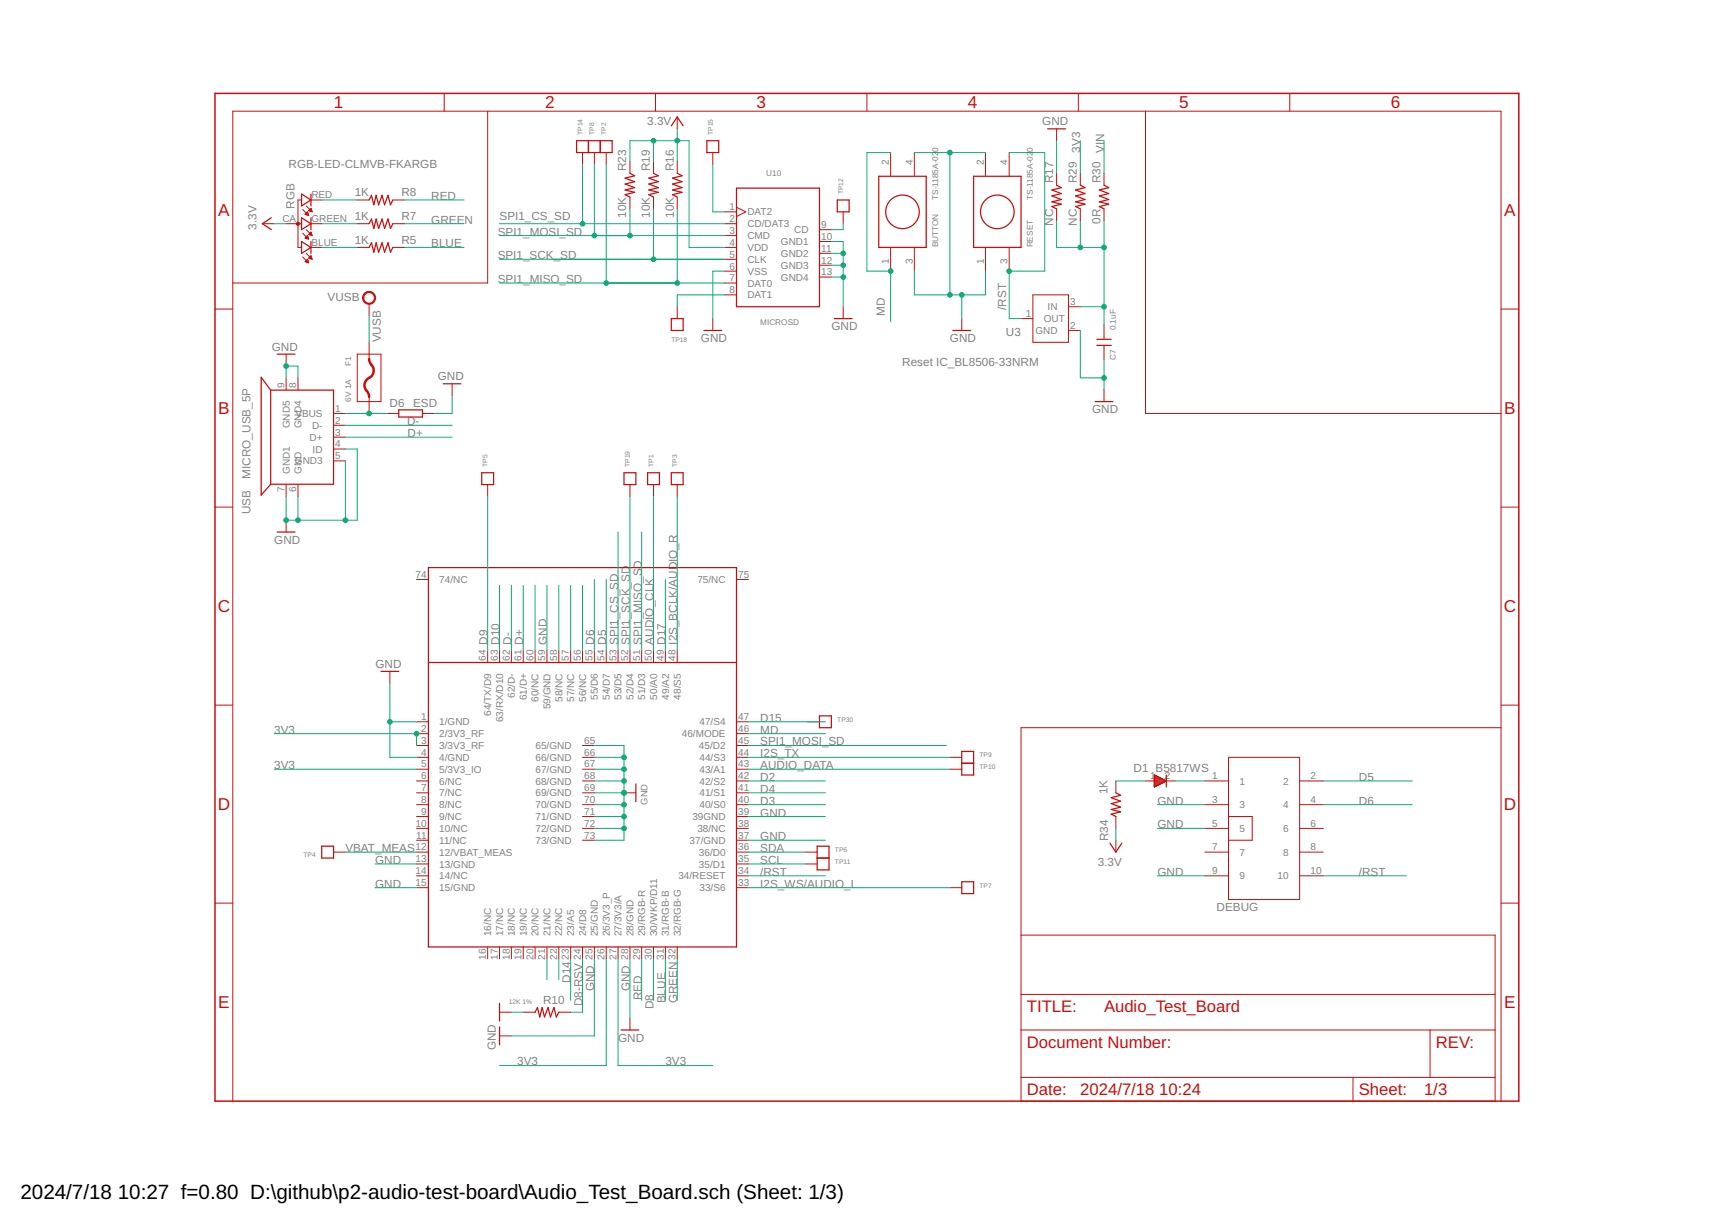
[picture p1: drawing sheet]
<svg xmlns="http://www.w3.org/2000/svg" width="297mm" height="210mm" viewBox="0 0 297 210" stroke-linecap="round" stroke-linejoin="round" font-family="sans-serif">
<g fill="none" stroke="#c90d0c" stroke-width=".17">
<path d="M76.1 16v3M83.6 19v29.5h-43.7M112.4 16v3M148.6 16v3M184.8 16v3M196.3 19v51.8h61M221.1 16v3M45 38.3h2M49 38.3h2.7M51.7 34.3h-.6v8.1h.6M51.9 35.9l.7 .7M51.9 40l.7 .7"/>
<path d="M52.3 36.7h.5M52.4 36.6h.4M52.5 35.3l.7 .7M52.5 39.3l.7 .8M52.5 36.8h.4M52.5 36.5h.3M52.6 36.4h.1M52.7 36.3h.1M52.7 36.3l.2 .6-.6-.2zM52.8 36.9h.1M52.9 36.1l.4-.4 .2 .6zM52.9 36.1h.5"/>
<path d="M53 36.2h.5M53 36h.4M53.1 34.3h2M53.1 38.3h2M53.1 35.9h.3M53.1 39.9h.3M53.2 35.8h.1M53.2 39.8h.1M53.3 36.2h.2M61.2 34.3h2.1M61.2 38.3h2.1M67.3 34.3h2.1"/>
<path d="M67.3 38.3h2.1M99.8 26.1v2.1M101.9 26.1v2.1M103.9 26.1v2.1M108 27.7v2M108 33.8v2M112 27.7v2M112 33.8v2M116.1 20v2.1M116.1 27.7v2M116.1 33.8v2M122.2 26.1v2.1"/>
<path d="M124.2 38.3h2M124.2 36.3h2M126.2 35.5l1.6 .8-1.6 .8M140.5 39.3h2M144.5 36.3v2M152.7 26.1v4.1M156.7 26.1v4.1M168.9 26.1v4.1M173 26.1v4.1M181.1 22.1v2M181.1 29.7v2M181.1 35.8v2"/>
<path d="M185.2 29.7v2M185.2 35.8v2M189.2 29.7v2M189.2 35.8v2M36.9 53h3M51.9 44l.7 .7M52.3 40.8l.4-.4 .2 .6zM52.3 44.8l.4-.4 .2 .6zM52.3 40.7h.5M52.3 44.8h.5M52.4 40.7h.4M52.4 44.7h.4"/>
<path d="M52.5 44.9h.4M52.5 40.8h.4M52.5 43.4l.7 .7M52.5 40.6h.3M52.5 44.6h.3M52.6 40.5h.1M52.6 44.5h.1M52.7 40.4h.1M52.7 44.4h.1M52.7 45h.2M52.7 40.9h.2M52.9 40.2l.4-.4 .2 .6z"/>
<path d="M53 40.1h.4M53 44.2h.4M53 44.3h.4M53 40.2h.4M53 40h.4M53 44.1h.4M53.1 42.4h2M53.1 44h.3M53.2 43.9h.1M53.3 44.3h.2M53.3 40.3h.2M53.3 43.8l.2 .6-.6-.2z"/>
<path d="M61.2 42.4h2.1M63.3 52v2.1M63.3 58.7v2.8M67.3 42.4h2.1M116.1 52.6v2M122.2 54.6v2M124.2 48.5h2M124.2 42.4h2M124.2 40.4h2M124.2 44.4h2M124.2 46.5h2M124.2 50.5h2"/>
<path d="M140.5 41.4h2M140.5 43.4h2M140.5 45.4h2M140.5 47.5h2M144.5 52.6v2M152.7 42.4v4.1M156.7 42.4v4.1M164.8 54.6v2M168.9 42.4v4.1M173 42.4v4.1M175 54.6h2M177 50.5h6.1v8.2h-6.1z"/>
<path d="M183.1 56.6h2.1M183.1 52.6h2.1M189.2 55.6v2.5M189.2 59.2v2.5M257.3 53h3M49 60.7v2M49 64.7v2.1M51.1 64.7v2.1M57.2 70.8h2M57.2 74.9h2M57.2 76.9h2M57.2 79h2"/>
<path d="M57.2 72.9h2M61.2 60.7h4.1v8.1h-4.1zM63.3 68v2.8M66.3 70.8h2M72.4 70.8h2M77.5 65.8v2M189.2 66.8v2M36.9 86.9h3M49 83v2.1M49 89.1v2.1M51.1 83v2.1M71.4 99.3h2"/>
<path d="M83.6 83v2.1M108 83v2.1M112 83v2.1M116.1 83v2.1M126.2 99.3h2.1M257.3 86.9h3M66.8 115v2.1M83.6 111.5v2M85.6 111.5v2M87.7 111.5v2M89.7 111.5v2M91.7 111.5v2"/>
<path d="M93.7 111.5v2M95.8 111.5v2M97.8 111.5v2M99.8 111.5v2M101.9 111.5v2M103.9 111.5v2M105.9 111.5v2M108 111.5v2M110 111.5v2M112 111.5v2M114 111.5v2M116.1 111.5v2"/>
<path d="M36.9 120.8h3M71.4 137.9h2M71.4 133.8h2M71.4 129.8h2M71.4 139.9h2M71.4 123.7h2M71.4 125.7h2M71.4 127.7h2M71.4 131.8h2M71.4 135.8h2M99.8 137.9h2.1M99.8 133.8h2.1"/>
<path d="M99.8 129.8h2.1M99.8 139.9h2.1M99.8 127.7h2.1M99.8 131.8h2.1M99.8 135.8h2.1M107 135.8h2M126.2 137.9h2.1M126.2 133.8h2.1M126.2 129.8h2.1M126.2 139.9h2.1M126.2 123.7h2.1M126.2 125.7h2.1"/>
<path d="M126.2 127.7h2.1M126.2 131.8h2.1M126.2 135.8h2.1M138.4 123.7h2.1M162.8 129.8h2M162.8 131.8h2M191.3 133.8v2M191.3 139.9v2M196.3 133.8h2.1M199.4 133.8h2M206.5 137.9h4.1M206.5 133.8h4.1"/>
<path d="M210.6 129.8h12.2v24.3h-12.2zM210.6 139.9h4v4.1h-4M222.8 137.9h4M222.8 133.8h4M257.3 124.7h-82.3v64h81.3v-28.5h-81.3M257.3 120.8h3M36.9 154.7h3M57.2 146h2M71.4 141.9h2M71.4 146h2M71.4 150.1h2M71.4 144h2"/>
<path d="M71.4 148h2M71.4 152.1h2M99.8 141.9h2.1M99.8 144h2.1M126.2 141.9h2.1M126.2 146h2.1M126.2 150.1h2.1M126.2 144h2.1M126.2 148h2.1M126.2 152.1h2.1M138 146h2.1M138 148h2.1"/>
<path d="M162.8 152.1h2M191.3 144v2M206.5 141.9h4.1M206.5 146h4.1M206.5 150.1h4.1M222.8 141.9h4M222.8 146h4M222.8 150.1h4M257.3 154.7h3M83.6 162.3v2M85.6 162.3v2M85.6 177.5h2.1"/>
<path d="M85.6 173.4h2.1M87.7 162.3v2M89.7 162.3v2M89.7 173.4h2M91.7 162.3v2M93.7 162.3v2M95.8 162.3v2M95.8 173.4h2M97.8 162.3v2M99.8 162.3v2M101.9 162.3v2M103.9 162.3v2"/>
<path d="M105.9 162.3v2M108 162.3v2M108 174.5v2M110 162.3v2M112 162.3v2M114 162.3v2M116.1 162.3v2M175 176.5h81.3M175 170.4h81.3M245.1 176.5v8.1M39.9 188.7v-169.7h217.4v169.7M175 184.6h81.3"/>
<path d="M231.9 184.6v4.1"/>
</g>
<path d="M36.9 16h223.4v172.7h-223.4z" fill="none" stroke="#c90d0c" stroke-width=".25"/>
<g fill="none" stroke="#c90d0c" stroke-width=".21">
<path d="M46.5 37.3l-1.5 1 1.5 1M51.7 33.3l1.6 1-1.6 1zM51.7 37.3l1.6 1-1.6 1zM53.3 33.3v2M53.3 37.3v2M63.3 34.3l.4-.8 .4 1.6 .4-1.6 .4 1.6 .6-1.6 .4 1.6 .6-1.6 .4 1.6 .4-.8M63.3 38.3l.4-.8 .4 1.7 .4-1.7 .4 1.7 .6-1.7 .4 1.7 .6-1.7 .4 1.7 .4-.9M98.8 24.1h6.1v2h-6.1zM100.9 24.1v2M102.9 24.1v2M108 29.7l.8 .4-1.7 .4 1.7 .6-1.7 .4 1.7 .7-1.7 .4 1.7 .4-1.7 .4 .9 .4M112 29.7l.8 .4-1.6 .4 1.6 .6-1.6 .4 1.6 .7-1.6 .4 1.6 .4-1.6 .4 .8 .4"/>
<path d="M115.1 21.6l1-1.6 1 1.6M116.1 29.7l.8 .4-1.6 .4 1.6 .6-1.6 .4 1.6 .7-1.6 .4 1.6 .4-1.6 .4 .8 .4M121.2 24.1h2v2h-2zM126.2 32.2h14.3v20.4h-14.3zM143.5 34.3h2v2h-2zM150.6 30.2h8.1v12.2h-8.1zM166.9 30.2h8.1v12.2h-8.1zM179.6 22.1h3M181.1 31.7l.8 .5-1.6 .4 1.6 .6-1.6 .4 1.6 .6-1.6 .4 1.6 .4-1.6 .4 .8 .4M185.2 31.7l.8 .5-1.6 .4 1.6 .6-1.6 .4 1.6 .6-1.6 .4 1.6 .4-1.6 .4 .8 .4M189.2 31.7l.8 .5-1.6 .4 1.6 .6-1.6 .4 1.6 .6-1.6 .4 1.6 .4-1.6 .4 .8 .4M51.7 41.4l1.6 1-1.6 1z"/>
<path d="M53.3 41.4v2M63.3 42.4l.4-.8 .4 1.6 .4-1.6 .4 1.6 .6-1.6 .4 1.6 .6-1.6 .4 1.6 .4-.8M115.1 54.6h2v2h-2zM120.6 56.6h3.1M143 54.6h3M163.3 56.6h3.1M188 58.1h2.5M188 59.2h2.5M46.4 66.8h10.8v16.2h-10.8M46.4 66.8v16.2M46.4 66.8l-1.6-2.2v20.2l1.6-1.8M47.5 60.7h3.1"/>
<path d="M68.3 70.2h4.1v1.3h-4.1zM76 65.8h3M187.7 68.8h3.1M47.5 91.2h3.1M73.4 97.3h52.8v65h-52.8zM82.6 81h2v2h-2zM107 81h2v2h-2zM111 81h2v2h-2zM115.1 81h2v2h-2zM65.3 115h3M73.4 113.5h52.8M109 134.3v3.1"/>
<path d="M140.5 122.7h2v2h-2zM164.8 128.8h2.1v4h-2.1zM164.8 130.8h2.1M191.3 135.8l.8 .5-1.6 .4 1.6 .6-1.6 .4 1.6 .6-1.6 .4 1.6 .4-1.6 .4 .8 .4M197.9 132.8l2 1-2 1zM197.9 134.7h.3M197.9 134.5h.6M197.9 134.3h1M197.9 134.2h1.3M197.9 134h1.7M197.9 133.8h2M197.9 133.6h1.7"/>
<path d="M197.9 133.5h1.3M197.9 133.3h1M197.9 133.1h.6M197.9 133h.3M199.9 132.8v2M55.1 145h2.1v2h-2.1zM140.1 147h2M140.1 145h2v4.1h-2zM164.8 151.1h2.1v2h-2.1zM190.2 144.5l1.1 1.5 1-1.5M85.6 171.9v3.1M85.6 176v3"/>
<path d="M91.7 173.4l.4-.8 .4 1.7 .4-1.7 .4 1.7 .6-1.7 .4 1.7 .7-1.7 .4 1.7 .4-.9M106.4 176.5h3.1"/>
<circle cx="154.7" cy="36.3" r="2.88"/>
<circle cx="170.9" cy="36.3" r="2.88"/>
</g>
<g fill="#c90d0c" stroke="#c90d0c" stroke-width=".17">
<path d="M50.9 38.2l.3-.1 .1 .3-.3 .2-.2-.3h.3h-.3z" fill-rule="evenodd"/>
<path d="M50.9 38.2l.3-.1 .1 .3-.3 .2-.2-.3h.3h-.3z" fill-rule="evenodd"/>
<path d="M62.5 50.2a1.11 1.11 0 0 1 1.7 .3 1.11 1.11 0 0 1-.7 1.6 1.11 1.11 0 0 1-1.4-1.1h.3a.92 .92 0 0 1 1.3-.7 .92 .92 0 0 1 .1 1.5 .92 .92 0 0 1-1.4-.5v-.3h-.3l.1-.3z" fill-rule="evenodd"/>
</g>
<path d="M63.3 61.5l.2 .8a1.52 1.52 0 0 1-.5 2.6 1.46 1.46 0 0 0 0 2.3l.3 .8" fill="none" stroke="#c90d0c" stroke-width=".42"/>
<g fill="none" stroke="#0dab76" stroke-width=".17">
<path d="M47 38.3h2M55.1 38.3h6.1M55.1 34.3h6.1M69.4 38.3h10.1M69.4 34.3h10.1M85.6 38.3h38.6M99.8 28.2v10.1M101.9 28.2v12.2M103.9 28.2v20.3M108 27.7v-3.6h10.1v18.3h6.1M108 35.8v4.6M112 24.1v3.6"/>
<path d="M112 35.8v8.6M116.1 22.1v5.6M116.1 35.8v12.7M122.2 28.2v8.1h2M144.5 38.3v1h-2M152.7 26.1h-4.1v20.4h4.1v8.6M156.7 26.1h12.2M162.8 26.1v24.4M173 26.1h6.1v20.4h-6.1v8.1h2M181.1 24.1v5.6M181.1 37.8v4.6h8.1M185.2 24.1v5.6"/>
<path d="M185.2 37.8v4.6M189.2 24.1v5.6M189.2 37.8v17.8M55.1 42.4h6.1M63.3 54.1v4.6M69.4 42.4h10.1M85.6 40.4h38.6M85.6 44.4h38.6M85.6 48.5h38.6M124.2 50.5h-8.1v2.1M124.2 46.5h-2v8.1M142.5 41.4h2v11.2"/>
<path d="M142.5 43.4h2M142.5 45.4h2M142.5 47.5h2M156.7 46.5v4h12.2v-4M164.8 50.5v4.1M185.2 56.6v8.1h4M185.2 52.6h4M49 64.7v-2h2.1v2M59.2 76.9h2v12.2h-12.2v-4M59.2 79v10.1M59.2 70.8h7.1M59.2 72.9h18.3"/>
<path d="M59.2 74.9h18.3M77.5 67.8v3h-3.1M189.2 61.7v5.1M51.1 85.1v4M83.6 85.1v26.4M101.9 99.3v12.2M103.9 99.3v12.2M105.9 91.2v20.3M108 85.1v26.4M110 91.2v20.3M112 85.1v26.4M114 99.3v12.2"/>
<path d="M116.1 85.1v26.4M66.8 117.1v12.7h4.6M85.6 100.3v11.2M87.7 100.3v11.2M89.7 100.3v11.2M91.7 100.3v11.2M93.7 100.3v11.2M95.8 100.3v11.2M97.8 100.3v11.2M99.8 100.3v11.2M47 131.8h24.4M47 125.7h24.4v2"/>
<path d="M66.8 123.7h4.6M101.9 137.9h5.1M101.9 127.7h5.1v16.3h-5.1M101.9 129.8h5.1M101.9 131.8h5.1M101.9 133.8h5.1M101.9 135.8h5.1M101.9 139.9h5.1M128.3 137.9h13.2M128.3 127.7h33.9M128.3 129.8h34.5M128.3 131.8h34.5"/>
<path d="M128.3 133.8h13.2M128.3 135.8h13.2M128.3 139.9h13.2M128.3 123.7h13.2M128.3 125.7h13.2M191.3 133.8h5M198.4 137.9h8.1M201.4 133.8h5.1M226.8 137.9h15.3M226.8 133.8h15.3M59.2 146h12.2M64.3 148h7.1"/>
<path d="M64.3 152.1h7.1M101.9 141.9h5.1M128.3 150.1h13.2M128.3 144h13.2M128.3 148h9.7M128.3 152.1h34.5M128.3 146h9.7M191.3 141.9v2.1M198.4 141.9h8.1M198.4 150.1h8.1M226.8 150.1h14.2M87.7 173.4h2"/>
<path d="M93.7 164.3v3.6M95.8 164.3v3.6M97.8 164.3v7.1M99.8 164.3v9.1h-2M101.9 164.3v13.2h-14.2M103.9 164.3v18.3h-18.3M105.9 164.3v18.3h16.3M108 164.3v10.2M110 164.3v7.1M112 164.3v7.1M114 164.3v7.1M116.1 164.3v7.1"/>
</g>
<g fill="#0dab76" stroke="#0dab76" stroke-width=".17">
<circle cx="164.8" cy="50.5" r=".4"/>
<circle cx="162.8" cy="50.5" r=".4"/>
<circle cx="162.8" cy="26.1" r=".4"/>
<circle cx="107" cy="129.8" r=".4"/>
<circle cx="107" cy="131.8" r=".4"/>
<circle cx="107" cy="133.8" r=".4"/>
<circle cx="107" cy="135.8" r=".4"/>
<circle cx="107" cy="137.9" r=".4"/>
<circle cx="107" cy="139.9" r=".4"/>
<circle cx="107" cy="141.9" r=".4"/>
<circle cx="66.8" cy="123.7" r=".4"/>
<circle cx="189.2" cy="64.7" r=".4"/>
<circle cx="49" cy="89.1" r=".4"/>
<circle cx="51.1" cy="89.1" r=".4"/>
<circle cx="59.2" cy="89.1" r=".4"/>
<circle cx="49" cy="62.7" r=".4"/>
<circle cx="144.5" cy="43.4" r=".4"/>
<circle cx="144.5" cy="45.4" r=".4"/>
<circle cx="144.5" cy="47.5" r=".4"/>
<circle cx="99.8" cy="38.3" r=".4"/>
<circle cx="108" cy="40.4" r=".4"/>
<circle cx="101.9" cy="40.4" r=".4"/>
<circle cx="112" cy="44.4" r=".4"/>
<circle cx="152.7" cy="46.5" r=".4"/>
<circle cx="116.1" cy="48.5" r=".4"/>
<circle cx="103.9" cy="48.5" r=".4"/>
<circle cx="173" cy="46.5" r=".4"/>
<circle cx="185.2" cy="42.4" r=".4"/>
<circle cx="189.2" cy="42.4" r=".4"/>
<circle cx="189.2" cy="52.6" r=".4"/>
<circle cx="116.1" cy="24.1" r=".4"/>
<circle cx="112" cy="24.1" r=".4"/>
<circle cx="71.4" cy="125.7" r=".4"/>
<circle cx="63.3" cy="70.8" r=".4"/>
</g>
<g font-size="3.5">
<text x="3.5" y="205.4">2024/7/18</text>
<text x="20.2" y="205.4">10:27 f=0.80 D:\github\p2-audio-test-board\Audio_Test_Board.sch (Sheet: 1/3)</text>
</g>
<g font-size="2.9" fill="#c90d0c">
<text x="57.2" y="18.6">1</text>
<text x="93.4" y="18.6">2</text>
<text x="129.7" y="18.6">3</text>
<text x="165.9" y="18.6">4</text>
<text x="202.1" y="18.6">5</text>
<text x="238.4" y="18.6">6</text>
<text x="37.4" y="37">A</text>
<text x="257.8" y="37">A</text>
<text x="37.4" y="71">B</text>
<text x="257.8" y="71">B</text>
<text x="37.3" y="104.9">C</text>
<text x="257.8" y="104.9">C</text>
<text x="37.3" y="138.8">D</text>
<text x="257.8" y="138.8">D</text>
<text x="37.4" y="172.8">E</text>
<text x="176" y="173.4">TITLE:</text>
<text x="189.2" y="173.4">Audio_Test_Board</text>
<text x="257.8" y="172.8">E</text>
<text x="176" y="179.5">Document Number:</text>
<text x="246.1" y="179.5">REV:</text>
<text x="176" y="187.7">Date:</text>
<text x="185.2" y="187.7">2024/7/18</text>
<text x="198.7" y="187.7">10:24</text>
<text x="232.9" y="187.7">Sheet:</text>
<text x="244.1" y="187.7">1/3</text>
</g>
<g font-size="2" fill="#808080">
<text x="110.9" y="21.5">3.3V</text>
<text x="178.6" y="21.5">GND</text>
<text x="49.4" y="28.8">RGB-LED-CLMVB-FKARGB</text>
<text x="107.3" y="29.3" transform="rotate(-90 107.3 29.3)">R23</text>
<text x="111.4" y="29.3" transform="rotate(-90 111.4 29.3)">R19</text>
<text x="115.5" y="29.3" transform="rotate(-90 115.5 29.3)">R16</text>
<text x="185.2" y="26.2" transform="rotate(-90 185.2 26.2)">3V3</text>
<text x="189.2" y="26.2" transform="rotate(-90 189.2 26.2)">VIN</text>
<text x="50.5" y="35.8" transform="rotate(-90 50.5 35.8)">RGB</text>
<text x="60.8" y="33.7">1K</text>
<text x="68.8" y="33.7">R8</text>
<text x="73.9" y="34.3">RED</text>
<text x="180.5" y="31.4" transform="rotate(-90 180.5 31.4)">R17</text>
<text x="184.6" y="31.4" transform="rotate(-90 184.6 31.4)">R29</text>
<text x="188.6" y="31.4" transform="rotate(-90 188.6 31.4)">R30</text>
<text x="44" y="39.4" transform="rotate(-90 44 39.4)">3.3V</text>
<text x="60.8" y="37.7">1K</text>
<text x="60.8" y="41.8">1K</text>
<text x="68.8" y="37.7">R7</text>
<text x="68.8" y="41.8">R5</text>
<text x="73.9" y="38.3">GREEN</text>
<text x="85.3" y="40.4">SPI1_MOSI_SD</text>
<text x="85.6" y="37.7">SPI1_CS_SD</text>
<text x="107.3" y="37.3" transform="rotate(-90 107.3 37.3)">10K</text>
<text x="111.4" y="37.3" transform="rotate(-90 111.4 37.3)">10K</text>
<text x="115.5" y="37.3" transform="rotate(-90 115.5 37.3)">10K</text>
<text x="180.5" y="38.7" transform="rotate(-90 180.5 38.7)">NC</text>
<text x="184.6" y="38.7" transform="rotate(-90 184.6 38.7)">NC</text>
<text x="188.6" y="38.4" transform="rotate(-90 188.6 38.4)">0R</text>
<text x="73.9" y="42.4">BLUE</text>
<text x="85.3" y="44.4">SPI1_SCK_SD</text>
<text x="56.2" y="51.5">VUSB</text>
<text x="85.3" y="48.5">SPI1_MISO_SD</text>
<text x="172.5" y="53.1" transform="rotate(-90 172.5 53.1)">/RST</text>
<text x="65.3" y="58.7" transform="rotate(-90 65.3 58.7)">VUSB</text>
<text x="120.2" y="58.7">GND</text>
<text x="142.5" y="56.6">GND</text>
<text x="151.6" y="54.1" transform="rotate(-90 151.6 54.1)">MD</text>
<text x="162.8" y="58.7">GND</text>
<text x="172.4" y="57.6">U3</text>
<text x="46.6" y="60.1">GND</text>
<text x="75" y="65.2">GND</text>
<text x="154.6" y="62.7">Reset IC_BL8506-33NRM</text>
<text x="66.8" y="69.7">D6</text>
<text x="70.8" y="69.7">ESD</text>
<text x="187.2" y="70.8">GND</text>
<text x="69.8" y="72.9">D-</text>
<text x="69.9" y="74.9">D+</text>
<text x="42.9" y="82" transform="rotate(-90 42.9 82)">MICRO_USB_5P</text>
<text x="42.9" y="88.1" transform="rotate(-90 42.9 88.1)">USB</text>
<text x="47" y="93.2">GND</text>
<text x="83.6" y="110.5" transform="rotate(-90 83.6 110.5)">D9</text>
<text x="85.6" y="110.5" transform="rotate(-90 85.6 110.5)">D10</text>
<text x="87.6" y="110.5" transform="rotate(-90 87.6 110.5)">D-</text>
<text x="89.7" y="110.5" transform="rotate(-90 89.7 110.5)">D+</text>
<text x="93.7" y="110.5" transform="rotate(-90 93.7 110.5)">GND</text>
<text x="101.9" y="110.5" transform="rotate(-90 101.9 110.5)">D6</text>
<text x="103.9" y="110.5" transform="rotate(-90 103.9 110.5)">D5</text>
<text x="105.9" y="110.5" transform="rotate(-90 105.9 110.5)">SPI1_CS_SD</text>
<text x="108" y="110.5" transform="rotate(-90 108 110.5)">SPI1_SCK_SD</text>
<text x="110" y="110.5" transform="rotate(-90 110 110.5)">SPI1_MISO_SD</text>
<text x="112" y="110.5" transform="rotate(-90 112 110.5)">AUDIO_CLK</text>
<text x="114.1" y="110.5" transform="rotate(-90 114.1 110.5)">D17</text>
<text x="116.1" y="110.5" transform="rotate(-90 116.1 110.5)">I2S_BCLK/AUDIO_R</text>
<text x="64.4" y="114.4">GND</text>
<text x="47" y="125.7">3V3</text>
<text x="130.3" y="125.7">MD</text>
<text x="130.3" y="123.7">D15</text>
<text x="47" y="131.8">3V3</text>
<text x="130.3" y="127.7">SPI1_MOSI_SD</text>
<text x="130.3" y="131.8">AUDIO_DATA</text>
<text x="130.3" y="129.8">I2S_TX</text>
<text x="130.3" y="133.8">D2</text>
<text x="130.3" y="137.9">D3</text>
<text x="130.3" y="135.9">D4</text>
<text x="189.8" y="136.1" transform="rotate(-90 189.8 136.1)">1K</text>
<text x="194.3" y="132.2">D1 B5817WS</text>
<text x="198.4" y="137.9">GND</text>
<text x="232.9" y="137.9">D6</text>
<text x="232.9" y="133.8">D5</text>
<text x="130.3" y="139.9">GND</text>
<text x="130.3" y="144">GND</text>
<text x="198.4" y="142">GND</text>
<text x="59.2" y="146">VBAT_MEAS</text>
<text x="64.3" y="148">GND</text>
<text x="130.3" y="148">SCL</text>
<text x="130.3" y="146">SDA</text>
<text x="188.1" y="148.4">3.3V</text>
<text x="189.9" y="144.1" transform="rotate(-90 189.9 144.1)">R34</text>
<text x="64.3" y="152.1">GND</text>
<text x="130.3" y="150.1">/RST</text>
<text x="130.3" y="152.1">I2S_WS/AUDIO_L</text>
<text x="198.4" y="150.1">GND</text>
<text x="232.9" y="150.1">/RST</text>
<text x="208.5" y="156.2">DEBUG</text>
<text x="93.1" y="172">R10</text>
<text x="97.8" y="168.4" transform="rotate(-90 97.8 168.4)">D14</text>
<text x="99.8" y="172.4" transform="rotate(-90 99.8 172.4)">D8-RSV</text>
<text x="101.9" y="169.9" transform="rotate(-90 101.9 169.9)">GND</text>
<text x="108" y="169.9" transform="rotate(-90 108 169.9)">GND</text>
<text x="110" y="171.4" transform="rotate(-90 110 171.4)">RED</text>
<text x="112" y="172.9" transform="rotate(-90 112 172.9)">D8</text>
<text x="114.1" y="171.9" transform="rotate(-90 114.1 171.9)">BLUE</text>
<text x="116.1" y="171.9" transform="rotate(-90 116.1 171.9)">GREEN</text>
<text x="85" y="180" transform="rotate(-90 85 180)">GND</text>
<text x="105.9" y="178.5">GND</text>
<text x="88.7" y="182.5">3V3</text>
<text x="114.1" y="182.5">3V3</text>
</g>
<g font-size="1.7" fill="#808080">
<text x="152.4" y="28.3" transform="rotate(-90 152.4 28.3)">2</text>
<text x="156.4" y="28.3" transform="rotate(-90 156.4 28.3)">4</text>
<text x="168.6" y="28.3" transform="rotate(-90 168.6 28.3)">2</text>
<text x="172.7" y="28.3" transform="rotate(-90 172.7 28.3)">4</text>
<text x="53.4" y="34">RED</text>
<text x="48.4" y="38.1">CA</text>
<text x="53.4" y="38.1">GREEN</text>
<text x="125" y="36">1</text>
<text x="125" y="38.1">2</text>
<text x="125" y="40.1">3</text>
<text x="128.1" y="36.9">DAT2</text>
<text x="128.1" y="38.9">CD/DAT3</text>
<text x="128.1" y="41">CMD</text>
<text x="136.1" y="40">CD</text>
<text x="140.8" y="39.1">9</text>
<text x="140.8" y="41.1">10</text>
<text x="53.4" y="42.1">BLUE</text>
<text x="125" y="44.2">5</text>
<text x="125" y="46.2">6</text>
<text x="125" y="42.1">4</text>
<text x="128.1" y="45">CLK</text>
<text x="128.1" y="47.1">VSS</text>
<text x="128.1" y="43">VDD</text>
<text x="133.9" y="42">GND1</text>
<text x="133.9" y="44">GND2</text>
<text x="133.9" y="46.1">GND3</text>
<text x="140.8" y="43.1">11</text>
<text x="140.8" y="45.2">12</text>
<text x="140.8" y="47.2">13</text>
<text x="152.4" y="45.2" transform="rotate(-90 152.4 45.2)">1</text>
<text x="156.4" y="45.2" transform="rotate(-90 156.4 45.2)">3</text>
<text x="168.6" y="45.2" transform="rotate(-90 168.6 45.2)">1</text>
<text x="172.7" y="45.2" transform="rotate(-90 172.7 45.2)">3</text>
<text x="125" y="48.2">7</text>
<text x="125" y="50.2">8</text>
<text x="128.1" y="49.1">DAT0</text>
<text x="128.1" y="51.1">DAT1</text>
<text x="133.9" y="48.1">GND4</text>
<text x="179.6" y="53.2">IN</text>
<text x="183.4" y="52.3">3</text>
<text x="175.8" y="54.3">1</text>
<text x="177.5" y="57.2">GND</text>
<text x="178.9" y="55.2">OUT</text>
<text x="183.4" y="56.3">2</text>
<text x="48.8" y="66.5" transform="rotate(-90 48.8 66.5)">9</text>
<text x="50.6" y="71.5">VBUS</text>
<text x="50.8" y="66.5" transform="rotate(-90 50.8 66.5)">8</text>
<text x="57.5" y="70.6">1</text>
<text x="49.7" y="73.4" transform="rotate(-90 49.7 73.4)">GND5</text>
<text x="51.7" y="73.4" transform="rotate(-90 51.7 73.4)">GND4</text>
<text x="53.1" y="75.5">D+</text>
<text x="53.5" y="73.5">D-</text>
<text x="53.6" y="77.6">ID</text>
<text x="57.5" y="74.6">3</text>
<text x="57.5" y="76.7">4</text>
<text x="57.5" y="72.6">2</text>
<text x="49.7" y="81.2" transform="rotate(-90 49.7 81.2)">GND1</text>
<text x="50.6" y="79.6">GND3</text>
<text x="51.7" y="81.2" transform="rotate(-90 51.7 81.2)">GND</text>
<text x="57.5" y="78.7">5</text>
<text x="48.8" y="84.3" transform="rotate(-90 48.8 84.3)">7</text>
<text x="50.8" y="84.3" transform="rotate(-90 50.8 84.3)">6</text>
<text x="71.2" y="99">74</text>
<text x="75.3" y="99.9">74/NC</text>
<text x="119.5" y="99.9">75/NC</text>
<text x="126.5" y="99">75</text>
<text x="83.3" y="113.2" transform="rotate(-90 83.3 113.2)">64</text>
<text x="85.3" y="113.2" transform="rotate(-90 85.3 113.2)">63</text>
<text x="87.4" y="113.2" transform="rotate(-90 87.4 113.2)">62</text>
<text x="89.4" y="113.2" transform="rotate(-90 89.4 113.2)">61</text>
<text x="91.4" y="113.2" transform="rotate(-90 91.4 113.2)">60</text>
<text x="93.5" y="113.2" transform="rotate(-90 93.5 113.2)">59</text>
<text x="95.5" y="113.2" transform="rotate(-90 95.5 113.2)">58</text>
<text x="97.5" y="113.2" transform="rotate(-90 97.5 113.2)">57</text>
<text x="99.5" y="113.2" transform="rotate(-90 99.5 113.2)">56</text>
<text x="101.6" y="113.2" transform="rotate(-90 101.6 113.2)">55</text>
<text x="103.6" y="113.2" transform="rotate(-90 103.6 113.2)">54</text>
<text x="105.6" y="113.2" transform="rotate(-90 105.6 113.2)">53</text>
<text x="107.7" y="113.2" transform="rotate(-90 107.7 113.2)">52</text>
<text x="109.7" y="113.2" transform="rotate(-90 109.7 113.2)">51</text>
<text x="111.7" y="113.2" transform="rotate(-90 111.7 113.2)">50</text>
<text x="113.8" y="113.2" transform="rotate(-90 113.8 113.2)">49</text>
<text x="115.8" y="113.2" transform="rotate(-90 115.8 113.2)">48</text>
<text x="88.3" y="119.6" transform="rotate(-90 88.3 119.6)">62/D-</text>
<text x="90.3" y="120" transform="rotate(-90 90.3 120)">61/D+</text>
<text x="102.5" y="120" transform="rotate(-90 102.5 120)">55/D6</text>
<text x="104.5" y="120" transform="rotate(-90 104.5 120)">54/D7</text>
<text x="106.5" y="120" transform="rotate(-90 106.5 120)">53/D5</text>
<text x="108.6" y="120" transform="rotate(-90 108.6 120)">52/D4</text>
<text x="110.6" y="120" transform="rotate(-90 110.6 120)">51/D3</text>
<text x="112.6" y="119.9" transform="rotate(-90 112.6 119.9)">50/A0</text>
<text x="114.7" y="119.9" transform="rotate(-90 114.7 119.9)">49/A2</text>
<text x="116.7" y="119.9" transform="rotate(-90 116.7 119.9)">48/S5</text>
<text x="72.2" y="123.4">1</text>
<text x="72.2" y="125.4">2</text>
<text x="75.3" y="124.3">1/GND</text>
<text x="84.2" y="122.6" transform="rotate(-90 84.2 122.6)">64/TX/D9</text>
<text x="86.2" y="123.8" transform="rotate(-90 86.2 123.8)">63/RX/D10</text>
<text x="92.3" y="120.2" transform="rotate(-90 92.3 120.2)">60/NC</text>
<text x="94.4" y="121.6" transform="rotate(-90 94.4 121.6)">59/GND</text>
<text x="96.4" y="120.2" transform="rotate(-90 96.4 120.2)">58/NC</text>
<text x="98.4" y="120.2" transform="rotate(-90 98.4 120.2)">57/NC</text>
<text x="100.5" y="120.2" transform="rotate(-90 100.5 120.2)">56/NC</text>
<text x="119.9" y="124.3">47/S4</text>
<text x="126.5" y="125.4">46</text>
<text x="126.5" y="123.4">47</text>
<text x="72.2" y="127.4">3</text>
<text x="72.2" y="129.5">4</text>
<text x="72.2" y="131.5">5</text>
<text x="75.3" y="126.3">2/3V3_RF</text>
<text x="75.3" y="128.3">3/3V3_RF</text>
<text x="75.3" y="130.4">4/GND</text>
<text x="91.8" y="128.3">65/GND</text>
<text x="91.8" y="130.4">66/GND</text>
<text x="100.1" y="127.4">65</text>
<text x="100.1" y="129.5">66</text>
<text x="100.1" y="131.5">67</text>
<text x="116.9" y="126.3">46/MODE</text>
<text x="119.8" y="128.3">45/D2</text>
<text x="119.9" y="130.4">44/S3</text>
<text x="126.5" y="131.5">43</text>
<text x="126.5" y="129.5">44</text>
<text x="126.5" y="127.4">45</text>
<text x="72.2" y="133.5">6</text>
<text x="72.2" y="135.6">7</text>
<text x="72.2" y="137.6">8</text>
<text x="75.3" y="132.4">5/3V3_IO</text>
<text x="75.3" y="134.4">6/NC</text>
<text x="75.3" y="136.5">7/NC</text>
<text x="91.8" y="132.4">67/GND</text>
<text x="91.8" y="134.4">68/GND</text>
<text x="91.8" y="136.5">69/GND</text>
<text x="100.1" y="133.5">68</text>
<text x="100.1" y="135.6">69</text>
<text x="100.1" y="137.6">70</text>
<text x="119.9" y="136.5">41/S1</text>
<text x="119.9" y="134.4">42/S2</text>
<text x="119.9" y="132.4">43/A1</text>
<text x="126.5" y="137.6">40</text>
<text x="126.5" y="135.6">41</text>
<text x="126.5" y="133.5">42</text>
<text x="197.1" y="133.5">1</text>
<text x="199.7" y="133.5">2</text>
<text x="207.7" y="137.6">3</text>
<text x="207.7" y="133.5">1</text>
<text x="212.4" y="134.4">1</text>
<text x="219.9" y="134.4">2</text>
<text x="224.6" y="137.6">4</text>
<text x="224.6" y="133.5">2</text>
<text x="71.2" y="141.7">10</text>
<text x="71.4" y="143.7">11</text>
<text x="72.2" y="139.6">9</text>
<text x="75.3" y="138.5">8/NC</text>
<text x="75.3" y="140.5">9/NC</text>
<text x="75.3" y="142.6">10/NC</text>
<text x="91.8" y="138.5">70/GND</text>
<text x="91.8" y="140.5">71/GND</text>
<text x="91.8" y="142.6">72/GND</text>
<text x="100.1" y="139.6">71</text>
<text x="100.1" y="141.7">72</text>
<text x="100.1" y="143.7">73</text>
<text x="118.7" y="140.5">39GND</text>
<text x="119.5" y="142.6">38/NC</text>
<text x="119.9" y="138.5">40/S0</text>
<text x="126.5" y="143.7">37</text>
<text x="126.5" y="141.7">38</text>
<text x="126.5" y="139.6">39</text>
<text x="207.7" y="141.7">5</text>
<text x="212.4" y="142.6">5</text>
<text x="212.4" y="138.5">3</text>
<text x="219.9" y="142.6">6</text>
<text x="219.9" y="138.5">4</text>
<text x="224.6" y="141.7">6</text>
<text x="71.2" y="145.7">12</text>
<text x="71.2" y="147.8">13</text>
<text x="71.2" y="149.8">14</text>
<text x="75.3" y="144.6">11/NC</text>
<text x="75.3" y="146.6">12/VBAT_MEAS</text>
<text x="75.3" y="148.7">13/GND</text>
<text x="91.8" y="144.6">73/GND</text>
<text x="118.2" y="144.6">37/GND</text>
<text x="119.8" y="148.7">35/D1</text>
<text x="119.8" y="146.6">36/D0</text>
<text x="126.5" y="149.8">34</text>
<text x="126.5" y="147.8">35</text>
<text x="126.5" y="145.7">36</text>
<text x="207.7" y="145.7">7</text>
<text x="207.7" y="149.8">9</text>
<text x="212.4" y="146.6">7</text>
<text x="219.9" y="146.6">8</text>
<text x="224.6" y="149.8">10</text>
<text x="224.6" y="145.7">8</text>
<text x="71.2" y="151.8">15</text>
<text x="75.3" y="150.7">14/NC</text>
<text x="75.3" y="152.7">15/GND</text>
<text x="116.3" y="150.7">34/RESET</text>
<text x="119.9" y="152.7">33/S6</text>
<text x="126.5" y="151.8">33</text>
<text x="212.4" y="150.7">9</text>
<text x="219" y="150.7">10</text>
<text x="84.2" y="160.4" transform="rotate(-90 84.2 160.4)">16/NC</text>
<text x="86.2" y="160.4" transform="rotate(-90 86.2 160.4)">17/NC</text>
<text x="88.3" y="160.4" transform="rotate(-90 88.3 160.4)">18/NC</text>
<text x="90.3" y="160.4" transform="rotate(-90 90.3 160.4)">19/NC</text>
<text x="92.3" y="160.4" transform="rotate(-90 92.3 160.4)">20/NC</text>
<text x="94.3" y="160.4" transform="rotate(-90 94.3 160.4)">21/NC</text>
<text x="96.4" y="160.4" transform="rotate(-90 96.4 160.4)">22/NC</text>
<text x="98.4" y="160.4" transform="rotate(-90 98.4 160.4)">23/A5</text>
<text x="100.4" y="160.4" transform="rotate(-90 100.4 160.4)">24/D8</text>
<text x="102.5" y="160.4" transform="rotate(-90 102.5 160.4)">25/GND</text>
<text x="104.5" y="160.4" transform="rotate(-90 104.5 160.4)">26/3V3_P</text>
<text x="106.5" y="160.4" transform="rotate(-90 106.5 160.4)">27/3V3/A</text>
<text x="108.6" y="160.4" transform="rotate(-90 108.6 160.4)">28/GND</text>
<text x="110.6" y="160.4" transform="rotate(-90 110.6 160.4)">29/RGB-R</text>
<text x="112.6" y="160.4" transform="rotate(-90 112.6 160.4)">30/WKP/D11</text>
<text x="114.7" y="160.4" transform="rotate(-90 114.7 160.4)">31/RGB-B</text>
<text x="116.7" y="160.4" transform="rotate(-90 116.7 160.4)">32/RGB-G</text>
<text x="83.3" y="164.5" transform="rotate(-90 83.3 164.5)">16</text>
<text x="85.3" y="164.5" transform="rotate(-90 85.3 164.5)">17</text>
<text x="87.4" y="164.5" transform="rotate(-90 87.4 164.5)">18</text>
<text x="89.4" y="164.5" transform="rotate(-90 89.4 164.5)">19</text>
<text x="91.4" y="164.5" transform="rotate(-90 91.4 164.5)">20</text>
<text x="93.5" y="164.5" transform="rotate(-90 93.5 164.5)">21</text>
<text x="95.5" y="164.5" transform="rotate(-90 95.5 164.5)">22</text>
<text x="97.5" y="164.5" transform="rotate(-90 97.5 164.5)">23</text>
<text x="99.5" y="164.5" transform="rotate(-90 99.5 164.5)">24</text>
<text x="101.6" y="164.5" transform="rotate(-90 101.6 164.5)">25</text>
<text x="103.6" y="164.5" transform="rotate(-90 103.6 164.5)">26</text>
<text x="105.6" y="164.5" transform="rotate(-90 105.6 164.5)">27</text>
<text x="107.7" y="164.5" transform="rotate(-90 107.7 164.5)">28</text>
<text x="109.7" y="164.5" transform="rotate(-90 109.7 164.5)">29</text>
<text x="111.7" y="164.5" transform="rotate(-90 111.7 164.5)">30</text>
<text x="113.8" y="164.5" transform="rotate(-90 113.8 164.5)">31</text>
<text x="115.8" y="164.5" transform="rotate(-90 115.8 164.5)">32</text>
</g>
<text font-size="1.6" fill="#808080" x="111" y="137.9" transform="rotate(-90 111 137.9)">GND</text>
<g font-size="1.4" fill="#808080">
<text x="160.8" y="26" transform="rotate(-90 160.8 26)">0</text>
<text x="177" y="26" transform="rotate(-90 177 26)">0</text>
<text x="131.3" y="30.2">U10</text>
<text x="160.8" y="34.3" transform="rotate(-90 160.8 34.3)">TS-1185A-02</text>
<text x="177" y="34.3" transform="rotate(-90 177 34.3)">TS-1185A-02</text>
<text x="160.8" y="42.4" transform="rotate(-90 160.8 42.4)">BUTTON</text>
<text x="177" y="42.4" transform="rotate(-90 177 42.4)">RESET</text>
<text x="130.3" y="55.6">MICROSD</text>
<text x="191.3" y="56.6" transform="rotate(-90 191.3 56.6)">0.1uF</text>
<text x="60.2" y="62.7" transform="rotate(-90 60.2 62.7)">F1</text>
<text x="191.3" y="61.7" transform="rotate(-90 191.3 61.7)">C7</text>
<text x="60.2" y="68.8" transform="rotate(-90 60.2 68.8)">6V 1A</text>
</g>
<g font-size="1.1" fill="#808080">
<text x="99.8" y="23.1" transform="rotate(-90 99.8 23.1)">TP14</text>
<text x="101.9" y="23.1" transform="rotate(-90 101.9 23.1)">TP8</text>
<text x="103.9" y="23.1" transform="rotate(-90 103.9 23.1)">TP2</text>
<text x="122.2" y="23.1" transform="rotate(-90 122.2 23.1)">TP15</text>
<text x="144.5" y="33.3" transform="rotate(-90 144.5 33.3)">TP12</text>
<text x="115.1" y="58.7">TP18</text>
<text x="83.6" y="80" transform="rotate(-90 83.6 80)">TP5</text>
<text x="108" y="80" transform="rotate(-90 108 80)">TP19</text>
<text x="112" y="80" transform="rotate(-90 112 80)">TP1</text>
<text x="116.1" y="80" transform="rotate(-90 116.1 80)">TP3</text>
<text x="143.5" y="123.7">TP30</text>
<text x="167.9" y="129.8">TP9</text>
<text x="167.9" y="131.8">TP10</text>
<text x="52" y="146.8">TP4</text>
<text x="143.1" y="146">TP6</text>
<text x="143.1" y="148">TP11</text>
<text x="167.9" y="152.1">TP7</text>
<text x="87.2" y="172.1">12K 1%</text>
</g>
</svg>
